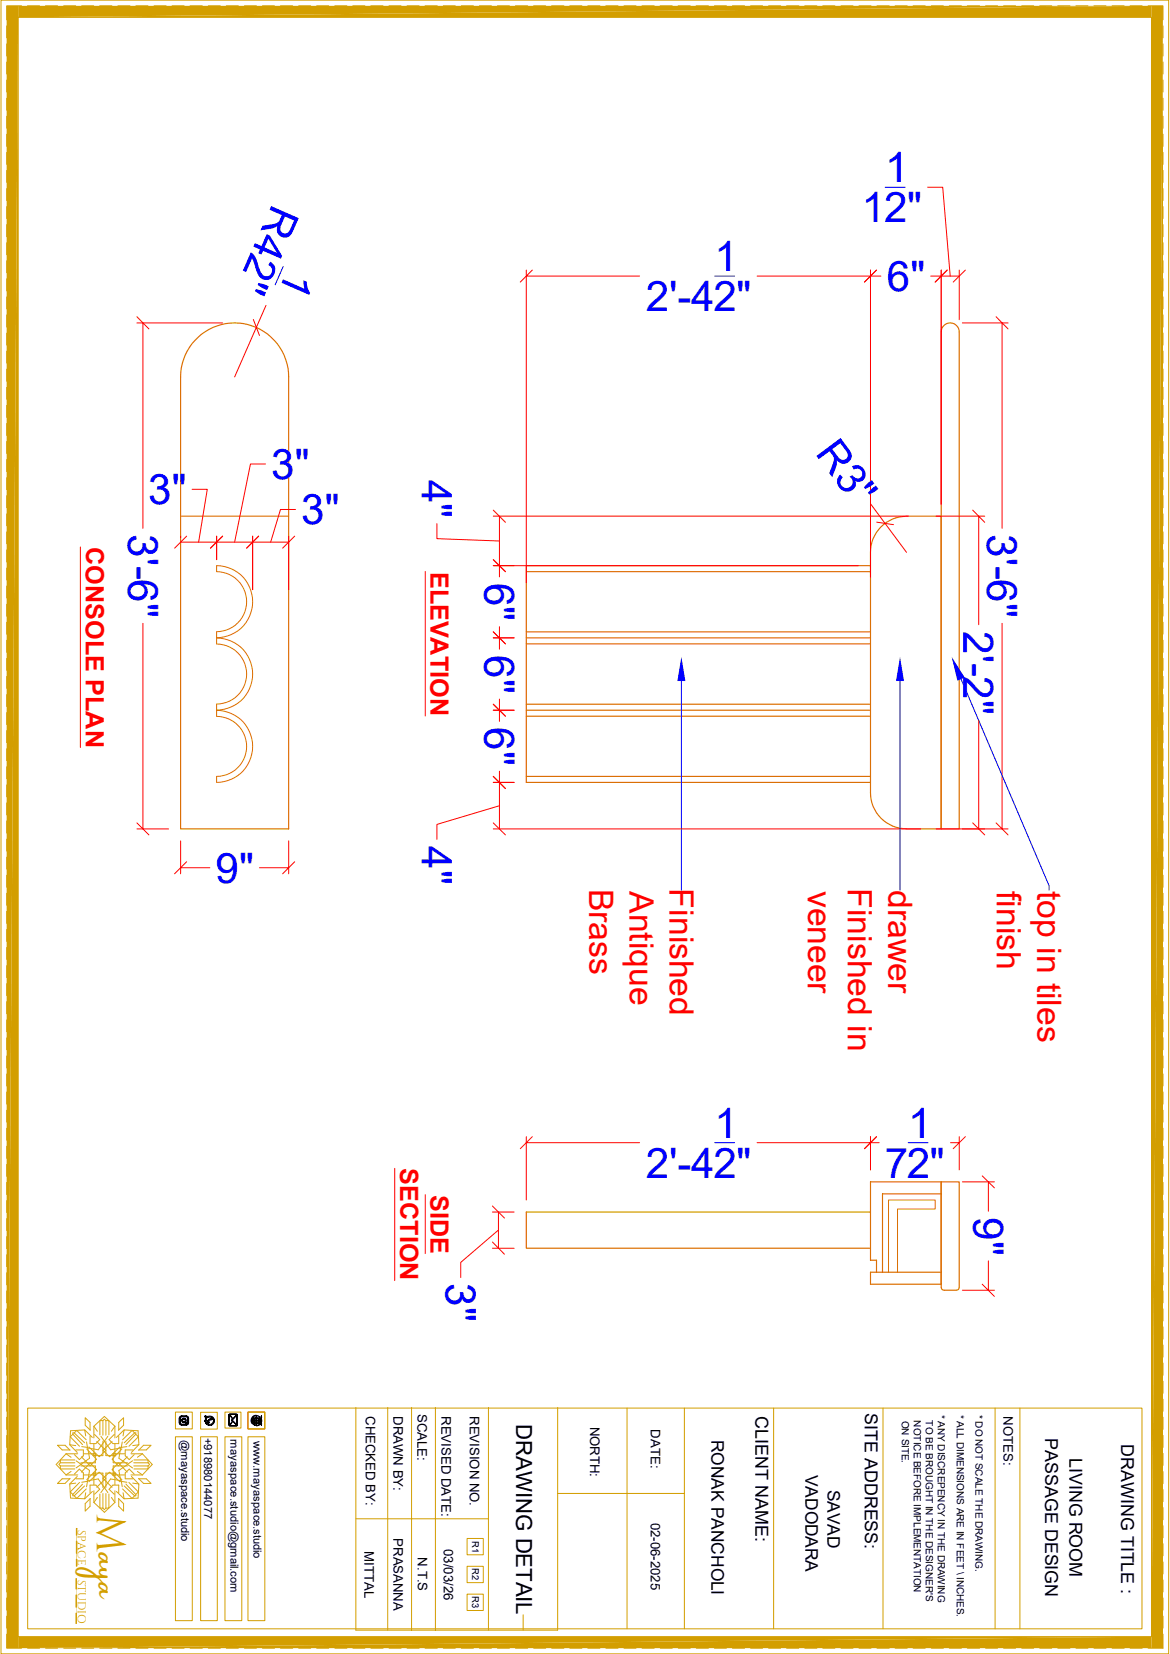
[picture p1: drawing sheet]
<svg xmlns="http://www.w3.org/2000/svg" width="297mm" height="420mm" viewBox="0 0 297 420" stroke-linecap="round" stroke-linejoin="round" font-family="sans-serif">
<g fill="none" stroke="#dd6e00" stroke-width=".3">
<path d="M50.3 85.6a13.7 13.7 0 0 1 14.8-2.4 13.7 13.7 0 0 1 8.2 12.5v114.8h-27.5v-114.8a13.5 13.5 0 0 1 4.5-10.1zM239.6 82.7a2.27 2.27 0 0 1 2.5-.5 2.27 2.27 0 0 1 1.4 2.1v126.2h-4.6v-126.2l.2-.9zM230.1 131.1h8.8v79.4h-8.8M230.1 131.1a9.1 9.1 0 0 0-9.1 9.2v61a9.1 9.1 0 0 0 9.1 9.1M133.6 145.2h87.4M221 143.6h-87.4v55.1h87.4M133.6 160.4h87.4M133.6 178.8h87.4M133.6 163.5h87.4M133.6 162h87.4M133.6 180.3h87.4M133.6 197.1h87.4"/>
<path d="M133.6 181.9h87.4M221 307.8h-87.4v9.1h87.4M238.9 303.1h-14.9v19.9M238.9 300.1h4.6v26.8l-.2 .5-.6 .2h-3l-.6-.2-.2-.5zM222.5 323v-3h-1.5v-19.9h17.9v26h-17.9v-3.1h17.9"/>
</g>
<path d="M45.8 131.1h27.5M55 178.8v3.1a7.6 7.6 0 0 1 7.6 7.6 7.6 7.6 0 0 1-7.6 7.6v1.6a9.1 9.1 0 0 0 9.1-9.2 9.1 9.1 0 0 0-9.1-9.1M55 160.4v3.1M55 160.4a7.6 7.6 0 0 0 7.6-7.6 7.6 7.6 0 0 0-7.6-7.6v-1.6a9.1 9.1 0 0 1 9.1 9.2 9.1 9.1 0 0 1-9.1 9.1M55 163.5a7.6 7.6 0 0 1 7.6 7.7 7.6 7.6 0 0 1-7.6 7.6M55 162a9.1 9.1 0 0 1 9.1 9.2 9.1 9.1 0 0 1-9.1 9.1M225.6 323v-18.3h11.8v2.3h-9.6v16" fill="none" stroke="#dd6e00" stroke-width=".25"/>
<g fill="none" stroke="#f00" stroke-width=".25">
<path d="M235.5 47.5h3.8l1.9 22.6M67.5 77.6l-7.9 18.1M133.6 68.6v79.4M133.6 70.1h28.7M135.1 68.6l-3 3M192.2 70.1h31.4M221 68.6v77.9M222.5 68.6l-3 3M236.3 70.1h7.2M238.9 68.6v59.4M240.5 68.6l-3.1 3M243.5 68.6v12.6"/>
<path d="M245.1 68.6l-3.1 3M34.8 80.4l3 3.1M34.8 82h21.7M36.3 82v52.2M64.3 81.1l1.6 4.1M244.3 82h11.6M252.9 80.4l3 3.1M254.4 82v52.2M67.4 117.8h-3.8l-4 19.9M45.8 136.1v.5M45.8 137.7h27.5M47.4 136.1l-3.1 3.1"/>
<path d="M48.8 124.2h3.8l-2.2 13.5M55 136.1v6M56.5 136.1l-3.1 3.1M64.1 136.1v13.6M65.7 136.1l-3.1 3.1M73.3 136.1v13.6M74.8 136.1l-3 3.1M75 129.4h-3.8l-2.5 8.3M36.3 158.3v52.2M125.2 143.6h5.3M125.2 142.1l3.1 3.1M126.8 143.6v2.9"/>
<path d="M126.8 159.1v5.7M254.4 158.3v52.2M125.2 162h5.3M125.2 160.4l3.1 3.1M125.2 178.8l3.1 3.1M126.8 177.5v5.7M125.2 180.3h5.3M125.2 198.7h5.3M125.2 197.1l3.1 3.1M126.8 195.8v2.9M34.8 209l3 3M34.8 210.5h8"/>
<path d="M45.8 213.5v8.4M47.4 218.8l-3.1 3.1M73.3 213.5v8.4M74.8 218.8l-3 3.1M244.3 210.5h11.6M252.9 209l3 3M45.8 220.3h7.5M65.9 220.3h7.4M249.3 298.6l3.1 3M125 307.8h5.5M125 316.9h5.5M125 306.2l3.1 3.1"/>
<path d="M125 315.4l3.1 3.1M126.5 312.3l-9.5 8.2v3.9M126.5 307.8v9.1M244.3 300.1h8.1M250.9 300.1v7.5M244.3 327.6h8.1M249.3 326.1l3.1 3.1M250.9 320.2v7.4"/>
</g>
<path d="M224.7 47.5h5.1M71.9 67.7l-2.1 4.6M181.4 70.1h5.1" fill="none" stroke="#00f" stroke-width=".25"/>
<path d="M173 166.8l1 6.1h-2z" fill="#00f"/>
<path d="M173 172.9v53.1" fill="none" stroke="#00f" stroke-width=".25"/>
<path d="M228.5 166.8l1 6.1h-2z" fill="#00f"/>
<path d="M228.5 172.9v53.1" fill="none" stroke="#00f" stroke-width=".25"/>
<path d="M241.6 166.8l3.3 5.2-1.9 .8z" fill="#00f"/>
<path d="M244 172.4l22.3 52.5v1.1" fill="none" stroke="#00f" stroke-width=".25"/>
<g fill="none" stroke="#e0ac11" stroke-width=".25">
<path d="M15.3 372.2v.8h3.7M15.3 372.2h3.7M15.3 371.4l-.3 .5 .3 .3M15.3 371.4h3.7M16.8 374.5h2.9M16.8 369.1l-2.5 2.8 2.5 2.6M16.8 369.1h2.9M16.8 369.1l1.2 .9M17.7 366.9l1.9 1.9M17.7 368.2h-1.9l-1.2-1.2h1.9l1.3 1.3M17.8 375.4l-1.3 1.3h-1.9l1.2-1.2h1.9M17.9 363.3l-.2 3.6 1.5 .2"/>
<path d="M17.9 363.3l3.6-.2 .3 1.5M18 373.6l-1.2 .9M18.5 364.2l-.7 .6 2.4 2.4M18.5 379.5v.3h.3M18.5 364.2l2.5 2.6M18.8 363.9l.7-.7 2.4 2.4M18.8 363.9h-.3v.3M18.8 363.9l2.7 2.5M18.9 374.3l1.3-1.3 1 1v1.5h-1.9M19 370.7h-3.7v.7M19.2 376.6l-1.5 .2 .2 3.6M19.3 368.2h1.9v1.5l-1 .9-1.3-1.2"/>
<path d="M19.3 370.9l1.3 .9M19.6 374.9l-1.9 1.9M20.2 376.4l-2.4 2.4 .7 .7M20.5 372.2h3.7v2.3h-2.9M20.6 371.9l-1.3 .8M20.6 371.9l2.1 1.5-.4 2.7-1.6 .3M20.7 373.8l1.8-1.9 .4 .3 .3-.3 1.3 1.3-2.5 2.6M20.7 367.3l1.6 .2 .4 2.8-2.1 1.5M21 376.9l-2.5 2.6M21.3 369.1h2.9v2.3h-3.7M21.5 377.3l-2.7 2.5M21.5 363.1l2 1.9"/>
<path d="M21.8 379.1l-.3 1.5-3.6-.2M21.9 378.1l-2.4 2.4-.7-.7M22 377.5l.2-1.5 2.7-.5 1.6 2.2M22 367.9l2.5 2.6-1.3 1.3-.3-.4-.4 .4-1.8-1.9M22.6 376.3l2.6-2.5 1.3 1.2-.4 .4 .4 .4-1.9 1.9M22.9 363.1v-1.9l-1.3-1.2v1.9l1.3 1.3M22.9 379.1v-2h1.4l1 1.1-1.3 1.2M23.5 378.7l-2 1.9M23.7 369.1v.6h.5M23.8 369.1h.5v.5M23.8 377v-2.9h2.3v3.6M23.8 362.2v2.9"/>
<path d="M23.8 378.5v3M23.8 362.2l2.7-2.5 2.7 2.5M23.8 362.2l.9 1.2M24 364.2l1.3 1.3-1 1.1h-1.4v-1.9M24.2 374.1h-.5v.4M24.3 374.1v.5h-.5M24.6 366.1l1.9 1.8-.4 .4 .4 .3-1.3 1.3-2.6-2.5M25.4 379.3v3.6h.7M25.6 364.7l.9 1.3M26.1 365.9v3.7h-2.3v-3M26.1 360.7h-.7v3.7M26.1 360.7v3.7"/>
<path d="M26.1 379.3v3.6M26.1 360.7l.4-.3 .4 .3M26.5 366l-1.6 2.1-2.7-.4-.2-1.6M26.5 366l1.6 2.1 2.7-.4 .2-1.6M26.5 377.7l-.9 1.3M26.5 377.7l.9 1.3M26.9 365.9v3.7h2.3v-3M26.9 360.7h.7v3.7M26.9 360.7v3.7M26.9 379.3v3.6M27.4 364.7l-.9 1.3M27.6 379.3v3.6h-.7"/>
<path d="M28.4 366.1l-1.9 1.8 .4 .4-.4 .3 1.3 1.3 2.6-2.5M28.7 374.1v.5h.5M28.7 374.1h.6v.4M29 364.2l-1.3 1.3 1 1.1h1.4v-1.9M29.2 369.1h-.5v.5M29.2 377v-2.9h-2.3v3.6M29.2 362.2v2.9M29.2 378.5v3M29.2 362.2l-.9 1.2M29.3 369.1v.6h-.6M29.5 378.7l2 1.9M30.1 363.1v-1.9l1.3-1.2v1.9l-1.3 1.3"/>
<path d="M30.1 379.1v-2h-1.4l-1 1.1 1.3 1.2M30.4 376.3l-2.6-2.5-1.3 1.2 .4 .4-.4 .4 1.9 1.9M30.9 367.9l-2.5 2.6 1.3 1.3 .4-.4 .3 .4 1.9-1.9M31 377.5l-.2-1.5-2.7-.5-1.6 2.2M31.1 378.1l2.4 2.4 .7-.7M31.2 364.6l.3-1.5 3.6 .2 .2 3.6-1.6 .2M31.2 379.1l.3 1.5 3.6-.2M31.5 363.1l-2 1.9M31.5 377.3l2.7 2.5M31.7 369.1h-3v2.3h3.7M32 376.9l2.5 2.6M32.2 367.3l-1.6 .2-.4 2.8 2.2 1.5"/>
<path d="M32.3 373.8l-1.9-1.9-.3 .3-.4-.3-1.3 1.3 2.5 2.6M32.4 372.2h-3.7v2.3h3M32.4 371.9l1.3 .8M32.4 371.9l-2.2 1.5 .4 2.7 1.6 .3M32.7 376.4l2.4 2.4-.6 .7M33.2 374.5h3M33.2 369.1h3M33.4 374.9l1.8 1.9M33.7 370.9l-1.3 .9M33.7 376.6l1.6 .2-.2 3.6M33.7 368.2h-1.9v1.5l1 .9 1.3-1.2M34 372.2h3.6"/>
<path d="M34 371.4h3.6M34 370.7h3.6v.7M34.1 374.3l-1.3-1.3-1 1v1.5h1.9M34.2 363.9l-.7-.7-2.4 2.4M34.2 363.9h.3M34.2 363.9l-2.7 2.5M34.2 379.8h.3M34.5 364.2l.6 .6-2.4 2.4M34.5 363.9v.3M34.5 379.5v.3M34.5 364.2l-2.5 2.6M34.9 373.6l1.3 .9"/>
<path d="M35.2 375.4l1.2 1.3h2l-1.3-1.2h-1.9M35.2 368.2h1.9l1.3-1.2h-2l-1.2 1.3M35.2 366.9l-1.8 1.9M36.2 369.1l2.5 2.8-2.5 2.6M36.2 369.1l-1.3 .9M37.6 372.2v.8h-3.6M37.6 371.4l.4 .5-.4 .3M22.9 380.5l-1.3 1.3v1.9l1.3-1.2v-1.9M23.8 381.5l2.7 2.5 2.7-2.5M24.7 380.2l-.9 1.3M26.1 382.9l.4 .4 .4-.4M28.3 380.2l.9 1.3"/>
<path d="M30.1 380.5l1.3 1.3v1.9l-1.3-1.2v-1.9"/>
</g>
<g fill="#d39e00">
<path d="M292.3 1.5h2.9l-2.9 417z"/>
<path d="M295.2 1.5v417h-2.9z"/>
<path d="M4.6 415.6h287.7l-287.7 2.9z"/>
<path d="M4.6 418.5l287.7-2.9v2.9z"/>
<path d="M4.6 1.5h287.7l-287.7 2.9z"/>
<path d="M4.6 4.4l287.7-2.9v2.9z"/>
<path d="M1.7 1.5h2.9l-2.9 417z"/>
<path d="M4.6 1.5v417h-2.9z"/>
</g>
<g fill="none" stroke="#d39e00" stroke-width=".25">
<path d="M.3 0h296.4v419.9h-296.4zM1.7 6.6v3M1.7 11.1v3.1M1.7 15.7v3.1M4.6 4.4h287.7v411.2h-287.7zM5.5 1.5h-3.8v3.5M7 1.5h3M11.6 1.5h3M16.2 1.5h3M20.7 1.5h3.1M25.3 1.5h3.1M29.9 1.5h3.1"/>
<path d="M34.5 1.5h3M39.1 1.5h3.1M43.7 1.5h3M48.3 1.5h3.1M52.9 1.5h3M57.4 1.5h3.1M62.1 1.5h3M66.6 1.5h3.1M71.2 1.5h3.1M75.8 1.5h3.1M80.4 1.5h3M85 1.5h3.1"/>
<path d="M89.6 1.5h3M94.1 1.5h3.1M98.8 1.5h3M103.3 1.5h3.1M107.9 1.5h3.1M112.5 1.5h3.1M117.1 1.5h3.1M121.7 1.5h3.1M126.3 1.5h3M130.9 1.5h3M135.5 1.5h3M140 1.5h3.1"/>
<path d="M144.7 1.5h3M149.2 1.5h3.1M153.8 1.5h3.1M158.4 1.5h3.1M163 1.5h3.1M167.6 1.5h3M172.2 1.5h3M176.7 1.5h3.1M181.4 1.5h3M185.9 1.5h3.1M190.5 1.5h3.1M195.1 1.5h3.1"/>
<path d="M199.7 1.5h3.1M204.3 1.5h3M208.9 1.5h3M213.5 1.5h3M218.1 1.5h3M222.6 1.5h3.1M227.2 1.5h3.1M231.8 1.5h3.1M236.4 1.5h3.1M241 1.5h3.1M245.6 1.5h3.1M250.2 1.5h3"/>
<path d="M254.8 1.5h3M259.4 1.5h3M263.9 1.5h3.1M268.5 1.5h3.1M273.1 1.5h3.1M277.7 1.5h3.1M282.3 1.5h3.1M286.9 1.5h3M291.5 1.5h3.7v3.5M295.2 6.6v3M295.2 11.1v3.1M295.2 15.7v3.1"/>
<path d="M1.7 20.3v3.1M1.7 24.9v3.1M1.7 29.5v3.1M1.7 34.1v3.1M1.7 38.7v3M295.2 20.3v3.1M295.2 24.9v3.1M295.2 29.5v3.1M295.2 34.1v3.1M295.2 38.7v3M1.7 43.3v3M1.7 47.9v3"/>
<path d="M1.7 52.5v3M1.7 57v3.1M295.2 43.3v3M295.2 47.9v3M295.2 52.5v3M295.2 57v3.1M1.7 61.6v3.1M1.7 66.2v3.1M1.7 70.8v3.1M1.7 75.4v3M1.7 80v3.1M295.2 61.6v3.1"/>
<path d="M295.2 66.2v3.1M295.2 70.8v3.1M295.2 75.4v3M295.2 80v3.1M1.7 84.6v3M1.7 89.2v3M1.7 93.7v3.1M1.7 98.3v3.1M295.2 84.6v3M295.2 89.2v3M295.2 93.7v3.1M295.2 98.3v3.1"/>
<path d="M1.7 102.9v3.1M1.7 107.5v3.1M1.7 112.1v3M1.7 116.7v3.1M295.2 102.9v3.1M295.2 107.5v3.1M295.2 112.1v3M295.2 116.7v3.1M1.7 121.3v3M1.7 125.9v3M1.7 130.5v3M1.7 135v3.1"/>
<path d="M1.7 139.6v3.1M295.2 121.3v3M295.2 125.9v3M295.2 130.5v3M295.2 135v3.1M295.2 139.6v3.1M1.7 144.2v3.1M1.7 148.8v3M1.7 153.4v3.1M1.7 158v3M295.2 144.2v3.1M295.2 148.8v3"/>
<path d="M295.2 153.4v3.1M295.2 158v3M1.7 162.6v3.1M1.7 167.2v3M1.7 171.7v3.1M1.7 176.4v3M295.2 162.6v3.1M295.2 167.2v3M295.2 171.7v3.1M295.2 176.4v3M1.7 180.9v3.1M1.7 185.5v3.1"/>
<path d="M1.7 190.1v3.1M1.7 194.7v3M1.7 199.3v3.1M295.2 180.9v3.1M295.2 185.5v3.1M295.2 190.1v3.1M295.2 194.7v3M295.2 199.3v3.1M1.7 203.9v3M1.7 208.4v3.1M1.7 213.1v3M1.7 217.6v3.1"/>
<path d="M295.2 203.9v3M295.2 208.4v3.1M295.2 213.1v3M295.2 217.6v3.1M1.7 222.3v3M1.7 226.8v3.1M1.7 231.4v3.1M1.7 236v3.1M295.2 222.2v3.1M295.2 226.8v3.1M295.2 231.4v3.1M295.2 236v3.1"/>
<path d="M1.7 240.6v3M1.7 245.2v3M1.7 249.8v3M1.7 254.3v3.1M1.7 259v3M295.2 240.6v3M295.2 245.2v3M295.2 249.8v3M295.2 254.3v3.1M295.2 259v3M1.7 263.5v3.1M1.7 268.1v3.1"/>
<path d="M1.7 272.7v3.1M1.7 277.3v3.1M295.2 263.5v3.1M295.2 268.1v3.1M295.2 272.7v3.1M295.2 277.3v3.1M1.7 281.9v3M1.7 286.5v3M1.7 291v3.1M1.7 295.7v3M295.2 281.9v3M295.2 286.5v3"/>
<path d="M295.2 291v3.1M295.2 295.7v3M1.7 300.2v3.1M1.7 304.8v3.1M1.7 309.4v3.1M1.7 314v3.1M1.7 318.6v3M295.2 300.2v3.1M295.2 304.8v3.1M295.2 309.4v3.1M295.2 314v3.1M295.2 318.6v3"/>
<path d="M1.7 323.2v3.1M1.7 327.8v3M1.7 332.4v3M1.7 336.9v3.1M295.2 323.2v3.1M295.2 327.8v3M295.2 332.4v3M295.2 336.9v3.1M1.7 341.5v3.1M1.7 346.1v3.1M1.7 350.7v3.1M1.7 355.3v3.1"/>
<path d="M1.7 359.9v3.1M7 357.5h282.9v56.1h-282.9zM44.5 358.6h4.3v4.2h-4.3zM50.9 358.6h4.3v4.3h-4.3zM57.1 358.6h4.1v4h-4.1zM62.9 358.6h4.3v4.2h-4.3zM90.3 357.4v56.5h51.3v-56.5M98.4 357.4v56.5M104.5 357.4v56.5M110.5 357.4v56.5M124 357.4v56.5M159.2 357.5v56.1"/>
<path d="M173.7 357.5v56.1M196.4 357.5v56.1M224.2 357.5v56.1M252.6 357.5v56.1M258.9 357.5v56.1M295.2 341.5v3.1M295.2 346.1v3.1M295.2 350.7v3.1M295.2 355.3v3.1M295.2 359.9v3.1M1.7 364.5v3M1.7 369.1v3"/>
<path d="M1.7 373.7v3M1.7 378.2v3.1M44.5 364.8h4.3v46.7h-4.3zM50.9 364.8h4.3v46.7h-4.3zM57.1 364.8h4.3v46.7h-4.3zM62.9 364.8h4.3v46.7h-4.3zM141.6 379.2h32.1M295.2 364.5v3M295.2 369.1v3M295.2 373.7v3M295.2 378.2v3.1M1.7 382.8v3.1"/>
<path d="M1.7 387.4v3.1M1.7 392v3.1M1.7 396.6v3.1M19.4 389.8v-1.7l.1 1.7M19.4 391.3v3.1M19.4 395.9l.1 1.7v-1.7M19.5 388.1v9.5M19.5 391.3v3.1M90.3 385.7h33.7M118.6 390.7h4.1v4.1h-4.1zM118.6 397.7h4.1v4.2h-4.1zM295.2 382.8v3.1"/>
<path d="M295.2 387.4v3.1M295.2 392v3.1M295.2 396.6v3.1M1.7 415v3.5h3.8M1.7 401.2v3M1.7 405.8v3.1M1.7 410.4v3M7 418.5h3M11.6 418.5h3M16.2 418.5h3M19.3 403.5l.1-2.6v2.6M19.3 409.6v2.6l.1-2.6"/>
<path d="M19.3 405v3.1M19.3 400.9v11.3M19.4 405v3.1M20.7 418.5h3.1M25.3 418.5h3.1M29.9 418.5h3.1M34.5 418.5h3M39.1 418.5h3.1M43.7 418.5h3M48.3 418.5h3.1M52.9 418.5h3M57.4 418.5h3.1"/>
<path d="M62.1 418.5h3M66.6 418.5h3.1M71.2 418.5h3.1M75.8 418.5h3.1M80.4 418.5h3M85 418.5h3.1M89.6 418.5h3M94.1 418.5h3.1M98.8 418.5h3M103.3 418.5h3.1M107.9 418.5h3.1M112.5 418.5h3.1"/>
<path d="M117.1 418.5h3.1M118.6 404.8h4.1v4.1h-4.1zM121.7 418.5h3.1M126.3 418.5h3M130.9 418.5h3M132.8 410v3.9M135.5 418.5h3M140 418.5h3.1M144.7 418.5h3M149.2 418.5h3.1M153.8 418.5h3.1M158.4 418.5h3.1"/>
<path d="M163 418.5h3.1M167.6 418.5h3M172.2 418.5h3M176.7 418.5h3.1M181.4 418.5h3M185.9 418.5h3.1M190.5 418.5h3.1M195.1 418.5h3.1M199.7 418.5h3.1M204.3 418.5h3M208.9 418.5h3M213.5 418.5h3"/>
<path d="M218.1 418.5h3M222.6 418.5h3.1M227.2 418.5h3.1M231.8 418.5h3.1M236.4 418.5h3.1M241 418.5h3.1M245.6 418.5h3.1M250.2 418.5h3M254.8 418.5h3M259.4 418.5h3M263.9 418.5h3.1M268.5 418.5h3.1"/>
<path d="M273.1 418.5h3.1M277.7 418.5h3.1M282.3 418.5h3.1M286.9 418.5h3M295.2 415v3.5h-3.7M295.2 401.2v3M295.2 405.8v3.1M295.2 410.4v3"/>
</g>
<g fill="#000">
<path d="M45.6 359.9l-.1 1.5zM45.6 359.9v1.6zM45.6 359.7v1.8zM45.6 359.7v2zM45.7 359.6v.5zM45.7 359.6v.4zM45.8 359.6l-.1 .4zM45.8 359.6v.4zM45.8 359.6v.3zM45.9 359.5l-.1 .4zM45.9 359.5v.3zM46 359.5l-.1 .3z"/>
<path d="M46 359.5v.3zM46.1 359.5v.2zM46 359.5v.2zM46.1 359.5l-.1 .2zM46.1 359.5h1.1l-1.1 .2zM46.1 359.7l1.1-.2v.2zM47.2 359.5v.2zM47.3 359.5l-.1 .2zM47.3 359.5v.2zM47.4 359.5v.3zM47.5 359.5v.3zM47.5 359.6v.3z"/>
<path d="M47.6 359.6v.4zM47.6 359.6v.5zM47.8 359.7l-.2 2zM47.8 359.7v2zM47.8 359.9v1.8zM52 359.5v.2zM52.1 359.5v.3zM52.1 359.5v.4zM52.1 359.5v.2zM52.2 359.5v.7zM52.3 359.6v1.9zM52.2 359.5l.1 .1-.1 1.8z"/>
<path d="M52.3 359.6v1.9l-.1-.1zM52.3 359.6v1zM52.3 359.6v1.2zM52.4 359.9v.5zM52.4 359.6l-.1 1zM52.4 359.6l.3 .1-.3 .2zM52.4 359.9l.3-.2v.3zM52.7 359.7v.3zM52.7 359.7l.2-.1-.2 .4zM52.9 359.6l-.2 .4zM52.9 359.6v.3zM53 359.6l-.1 .3z"/>
<path d="M53 359.6h.1l-.1 .3zM53.1 359.6l-.1 .3zM53.1 359.6v.2zM53.2 359.6l-.1 .2zM53.2 359.6h.1l-.1 .2zM53.3 359.6l-.1 .2zM53.3 359.6h.1l-.1 .2zM53.4 359.6l-.1 .2zM53.4 359.6v.2zM53.5 359.6v.3zM53.6 359.6v.3zM53.5 359.6h.1l-.1 .3z"/>
<path d="M53.6 359.6v.3h-.1zM53.6 359.6l.2 .1-.2 .2zM53.8 359.7v.3l-.2-.1zM53.8 359.7v.3zM53.9 359.8v.3zM54.1 359.9v.4zM53.9 359.8l.2 .1-.2 .2zM54.1 359.9v.4l-.2-.2zM54.1 360v.4zM58.2 359.1v.2zM58.2 359.1v.3zM58.3 359.1v.1z"/>
<path d="M58.3 359.1l-.1 .2zM58.3 359v.2zM58.3 359v.3zM58.4 359.2v.2zM58.4 359v.2zM58.4 359v.4zM58.4 359h1.5l-1.5 .2zM58.4 359.2l1.5-.2zM60 359v.2zM59.9 359v.2zM60 359l-.1 .2zM60.1 359.1v.1z"/>
<path d="M60.1 359.2l-1 1.2zM60.1 359.1v.3zM60.2 359.1v.2zM60.2 359.1v.3zM60.2 359.1l-.1 .3zM64 359.9l-.1 1.4zM64 359.9v1.6l-.1-.2zM64.2 359.7l-.2 1.8v-1.6zM64.2 359.7v2l-.2-.2zM64.4 359.5l-.1 .2zM64.5 360v1.9zM64.4 359.5h.1l-.1 .2z"/>
<path d="M64.5 359.5l-.1 .2zM64.5 359.5v.1zM64.6 359.5l-.1 .1zM64.6 359.5v.1zM64.7 359.4l-.1 .2zM64.9 359.4v.1zM64.7 359.4h.2l-.2 .2zM64.9 359.4l-.2 .2zM64.9 359.4h.1l-.1 .1zM64.9 359.5l.1-.1zM65.2 359.4h.1l-.1 .1zM65.2 359.5l.1-.1z"/>
<path d="M65.3 359.4v.1zM65.4 359.4v.1zM65.4 359.4l.2 .1h-.2zM65.4 359.5h.2zM65.6 359.5v.1zM65.8 359.5v.2zM65.6 359.5h.2zM65.6 359.6l.2-.1v.2zM66 359.8v.6zM66 359.9v.5zM66 359.7v.1zM66 359.8l-.2 .5z"/>
<path d="M66 359.8v.6l-.2-.1zM65.8 359.5l.2 .2h-.2zM65.8 359.7h.2v.1zM66.1 359.6v.2zM66.2 359.5l-.1 .3zM66.2 359.5v.4zM66.3 359.5v.6zM66.4 359.4l-.1 .7zM66.4 359.4v.9zM66.4 359.3v1.1zM66.4 359.4v1zM66.5 359.6v.5z"/>
<path d="M66.4 359.3v1zM66.5 359.6l-.1 .7zM45.5 360v1.3zM45.5 360v1.4zM45.7 361.3v.4zM45.7 361.4v.4zM45.8 361.4l-.1 .4zM45.8 361.4v.4zM45.8 361.5v.3zM45.9 361.6v.3zM46 361.6v.3zM46 361.7v.2z"/>
<path d="M46.1 360.5v.3zM46.1 360.5v.4zM46.1 361.7v.2zM46.1 361.7l-.1 .2zM46.1 360.4v.5zM46.1 360.4v.6zM46.2 360.3l-.1 .7zM46.2 360.3v.8zM46.3 360.2l-.1 .9zM46.3 360.2v.9zM46.3 360.7v.5zM46.3 360.8v.4z"/>
<path d="M46.3 360.2v.5zM46.3 360.2v1zM46.4 360.8v.4zM46.4 360.9v.3zM46.4 360.2v.3zM46.4 360.8l-.1 .4zM46.3 360.2v.4zM46.4 360.2l-.1 .4zM46.4 360.9v.4zM46.4 360.1v.4zM46.4 361v.3zM46.4 360.1v.3z"/>
<path d="M46.5 361v.3zM46.5 360.1l-.1 .3zM46.6 361.1v.2zM46.6 360.1v.2zM46.6 361.1l-.1 .2zM46.5 360.1v.3zM46.6 360.1l-.1 .3zM46.7 361.1l-.1 .2zM46.7 360l-.1 .3zM46.7 361.1v.2zM46.7 360v.3zM46.7 360.1v.2z"/>
<path d="M46.8 361.1v.2zM46.8 360.1v.2zM46.8 361.1l-.1 .2zM46.8 360.1l-.1 .2zM46.9 361v.3zM46.9 360.1v.3zM46.9 361l-.1 .3zM47 360.9l-.1 .4zM47 360.1v.4zM47 360.8v.4zM47 360.2v.3zM47 360.2v.4z"/>
<path d="M47 360.9v.4zM47.1 360.7l-.1 .5zM47.1 360.2v.5zM47.1 360.2v1zM47.2 361.2v.2zM47.2 361.3v.1zM47.1 360.2v.9zM47.2 360.3l-.1 .8zM46.1 361.7h1.1l-1.1 .2zM46.1 361.9l1.1-.2v.2zM47.2 360.3v.8zM47.2 360.4v.7z"/>
<path d="M47.2 361.2v.3zM47.2 361.7v.2zM47.3 361.7l-.1 .2zM47.2 360.4v.6zM47.3 360.5l-.1 .5zM47.3 361.2v.3zM47.3 361.2l-.1 .3zM47.3 361.7v.2zM47.3 360.5v.4zM47.3 360.6v.3zM47.4 361.2v.3zM47.4 361.2l-.1 .3z"/>
<path d="M47.4 361.6v.3zM47.4 361.6l-.1 .3zM47.4 361.2v.2zM47.5 361.3v.1zM47.5 361.3l-.1 .1zM47.5 361.6l-.1 .3zM47.5 361.5v.3zM47.5 361.5v.4zM47.6 361.4l-.1 .4zM47.6 361.3v.5zM47.6 361.4v.4zM47.9 360v1.4z"/>
<path d="M47.9 360.1v1.3zM47.8 359.9v1.6zM47.9 360l-.1 1.5zM52 360.6v.3zM52.1 360.4v.7zM52.1 360.5l-.1 .4zM52.1 360.5v.6zM52.2 360.2v1.2zM52.2 360.2l-.1 .9zM52.3 360.8v.7zM52.3 360.9v.7zM52.4 361.1v.5z"/>
<path d="M52.5 361.3v.4zM52.5 360.3l-.1 .1zM52.5 361.3l.1 .1-.1 .3zM52.6 361.4v.4l-.1-.1zM52.6 361.4v.4zM52.7 361.5v.3zM52.7 361v.2zM52.7 361.1v.1zM52.7 361.6v.3zM52.7 360.8v.5zM52.7 360.9v.3zM52.7 360.9v.4z"/>
<path d="M52.8 360.7v.7zM52.8 360.7l-.1 .6zM52.8 360.6v.8zM52.9 361.7v.2zM52.7 361.6l.2 .1-.2 .2zM52.9 361.7v.2h-.2zM52.9 360.5v.9zM52.9 360.6v.8zM52.9 360.6l-.1 .8zM53 361v.4zM53 360.5v.4zM53 360.9v.5z"/>
<path d="M53 360.5v.9zM53 360.5l-.1 .9zM52.9 361.7h.1l-.1 .2zM53 361.7v.3l-.1-.1zM53 361.1v.1zM53 361.1v.3zM53 360.4v.5zM53 361.7v.3zM53.1 361.7l-.1 .3zM53 360.4v.4zM53.1 360.4l-.1 .4zM53.1 360.4v.3z"/>
<path d="M53.2 360.3l-.1 .4zM53.1 361.7h.1l-.1 .3zM53.2 361.7l-.1 .3zM53.2 360.3v.3zM53.3 360.2l-.1 .4zM53.2 361.7h.1l-.1 .3zM53.3 361.7l-.1 .3zM53.3 360.2v.3zM53.4 360.2v.3zM53.4 360.2l-.1 .3zM53.3 361.7v.3zM53.4 361.7l-.1 .3z"/>
<path d="M53.5 360.2v.4zM53.5 360.1v.5zM53.6 360.2v.4zM53.6 360.1v.5zM53.6 360.1l-.1 .5zM53.6 361.7v.2zM53.4 361.7h.2l-.2 .3zM53.6 361.7v.2l-.2 .1zM53.6 360.2v.3zM53.7 360.2l-.1 .3zM53.6 361.7l.2-.1-.2 .3zM53.8 361.6l-.2 .3z"/>
<path d="M53.7 360.2v.3zM53.8 360.3l-.1 .2zM53.8 361.5v.4zM53.8 360.3v.1zM53.8 360.3v.2zM53.9 361.5l-.1 .4zM54 361.4l-.1 .4zM54 361.3v.4zM54.1 361.2l-.1 .5zM54.2 360v.6zM54.2 360v.8zM54.2 360.8v.8z"/>
<path d="M54.2 361v.6zM54.2 361l-.1 .6zM54.2 360v1.5zM54.3 360.2l-.1 1.3zM54.3 360.2v1.2zM54.4 360.3l-.1 1.1zM54.4 360.3v1zM54.4 360.4v.9zM54.4 360.6v.3zM54.4 360.5v.6zM54.4 360.6v.5zM54.4 360.4v.7z"/>
<path d="M58.2 361.9v.2zM58.2 361.8v.3zM58.3 361.9v.2zM58.3 361.9l-.1 .2zM58.3 361.8v.3zM58.4 362v.1zM58.4 361.7v.3zM58.4 361.8l-.1 .3zM59 360.4v.4l-.2-.2zM59 360.9l-.6 1zM58.4 359.2l.6 .8zM58.4 359.4l.6 .9z"/>
<path d="M59 360.8v.3zM59 360.6v.2zM59 360.3v.3zM59 360v.3zM59 360.1v.2zM59 360.6v.4zM59.1 360.7l-.1 .3zM59 360.1v.4zM59.1 360.3l-.1 .2zM58.4 362h1.5l-1.5 .1zM58.4 362.1l1.5-.1zM59.9 362v.1z"/>
<path d="M60 362l-.1 .1zM60 362v.1zM60.1 361.9v.2zM60.1 362l-.1 .1zM59.1 360.7l1 1.1zM59.1 360.9l1 1zM60.1 361.8v.3zM60.2 361.8v.3zM60.2 361.8l-.1 .3zM63.8 360.3v.5zM63.8 360.3v.8zM63.9 360.1l-.1 1z"/>
<path d="M63.9 360.1v1.2zM64.6 360.2v1.7zM64.6 360.3v1.7zM64.6 360.5v1.5zM64.6 360.7v1.3zM64.9 360.1l-.3 1.9v-1.3zM64.9 360.1v1.9h-.3zM65.2 361.9h.1l-.1 .2zM65.3 361.9l-.1 .2zM65.2 361.3h.1l-.1 .6zM65.3 361.3l-.1 .6zM65.2 360.6h.1l-.1 .7z"/>
<path d="M65.3 360.6l-.1 .7zM65.3 361.9v.1zM65.4 361.9l-.1 .1zM65.4 361.3v.1zM65.4 360v.2zM65.3 361.3v.2zM65.4 361.3l-.1 .2zM65.2 360h.2l-.2 .1zM65.2 360.1l.2-.1v.2zM65.5 361l-.1 .2zM65.3 360.6h.2l-.2 .4zM65.5 360.6l-.2 .4z"/>
<path d="M65.6 361.1v.1zM65.6 360.9v.2zM65.6 361.8v.2zM65.6 361v.2zM65.5 360.8l.1 .1zM65.6 360.4l-.1 .3zM65.6 361l-.1 .2zM65.4 361.9l.2-.1-.2 .2zM65.4 362l.2-.2zM65.6 360.1v.1zM65.6 360.3v.1zM65.4 360l.2 .1-.2 .1z"/>
<path d="M65.4 360.2l.2-.1zM65.7 360.7v.7zM65.6 360.1v.2zM65.7 360.7l-.1 .4zM65.7 361v.4zM65.7 360.9v.5zM65.7 360.8v.1zM65.7 360.8v.6zM65.7 360.4v.2zM65.7 360.6v.1zM65.7 361.1v.4zM65.7 360.3v.1z"/>
<path d="M65.8 361.2v.4zM65.8 361.3v.3zM65.8 361.7v.2zM65.8 361.1v.1zM65.6 361.8l.2-.1-.2 .3zM65.8 361.7l-.2 .3zM65.8 361.7v.1zM65.8 361.4v.3zM65.8 361.1v.3zM65.8 360l-.1 .3zM65.8 360v.3zM65.9 361.6l-.1 .2z"/>
<path d="M65.9 361.5l-.1 .2zM65.9 361.5v.1zM65.9 361v.5zM66 361v.6zM66 361.6v.2zM65.9 361.6v.2zM66 361.6l-.1 .2zM66.1 361.6v.2zM66 361l.1-.2-.1 .7zM66.1 360.8l-.1 .7zM66 359.9l.1 .1-.1 .4zM66.1 360v.6l-.1-.2z"/>
<path d="M66.1 360.8v.6zM66.2 360.8l-.1 .6zM66.2 361.5l-.1 .3zM66.2 361.5v.4zM66.1 360v.6zM66.2 360.1v.5zM66.2 360.3v.4zM66.3 360.7v.4zM66.3 360.3v.4zM66.3 360.3l-.1 .4zM66.3 360.7l-.1 .6zM66.3 360.7v.1z"/>
<path d="M66.3 360.8v.1zM66.3 360.5v.1zM66.3 360.8v.3zM66.3 360.5v.2zM66.3 361.3l-.1 .6zM66.3 361.3v.6zM66.3 360.6v.2zM66.4 360.5l-.1 .3zM66.4 360.5v.5zM66.4 361.1l-.1 .8zM66.4 361.1v.9zM66.4 361v1.1z"/>
<path d="M66.4 361.1v1zM66.4 361v1zM66.4 360.4v.6zM66.5 360.6l-.1 .4zM66.5 361.3v.5zM66.5 361.3l-.1 .8zM66.5 361.6v.2z"/>
</g>
<g fill="none" stroke="#000" stroke-width=".25">
<path d="M45.7 359.6v2.1M46.1 359.7h1.1l.4 .4M46.1 359.7l-.3 .4M47.6 359.6v2.1M47.7 359.6v2.1M52 359.6l.2 .6a1.18 1.18 0 0 0 .8 1.7 1.18 1.18 0 0 0 1.4-1.3 1.18 1.18 0 0 0-1.7-.9M52 359.6l.7 .1M52.7 360l-.3-.1 .1 .4M52.8 360a.93 .93 0 0 1 1.4 .6 .93 .93 0 0 1-1.1 1.1 .93 .93 0 0 1-.6-1.4M58.1 359.4l.3-.4h1.6l.3 .4M58.1 359.3v2.6M58.1 359.2v2.8"/>
<path d="M58.2 359.1v3M58.2 359.4l.1-.2 .7 1.1-.2 .3 .2 .2-.7 1.1-.1-.1M58.4 359.2h1.7l-1 1.1zM60.2 359.3l-1.2 1.3 1.2 1.2M60.2 359.1v3M60.2 359.2v2.8M60.3 359.3v2.6M62.9 358.6h4.3v4.2h-4.3zM64.2 359.8l.2 .3-.5 .5zM64.3 359.6v2.2M64.3 359.7l.2 .4 .5-.1M64.4 359.7v2.2"/>
<path d="M64.4 359.8v2.1M64.9 359.5v2.6M65 359.5l-.7 .2M65.1 359.4v2.7a1.35 1.35 0 0 0 1.2-2.1M65.2 359.5l.6 .2-.1 .4-.5-.1zM66 359.8l.3 .8-.5-.5zM45.5 360.1v1.2M45.5 360.1l.2-.4 .4-.2h1.2l.4 .2 .2 .4-.1 1.4-.3 .3-1.4 .1-.4-.2-.2-.4M45.8 361.3l.3 .4M47.6 361.3l-.4 .4h-1.1M52.7 361.2l.2 .2M52.9 361.4h.1"/>
<path d="M53 361v.4M53.3 360.5h.1M53.3 360.5l-.3 .5M53.4 360.2l.4 .1-.3 .3M53.4 360.5h.1M53.4 360.2l-.4 .4-.3 .7M59.1 360.9l1 1.1h-1.7zM60.3 361.8l-.4 .3h-1.6l-.2-.3M63.9 360.8l.5 .5-.2 .3zM63.9 361.4a1.36 1.36 0 0 1 1.2-2v2.7M64 360.6l.4-.3 .1 .3zM64 360.8h.5l-.1 .3z"/>
<path d="M65 360.8h-.4v.4l.4 .1M65 360.1l-.4 .1v.4h.4M65 361.4l-.5-.1-.2 .4 .7 .2M65.2 360.8h.3l.1 .4-.4 .1zM65.2 360.1l.4 .1-.1 .4h-.3zM65.7 360.8h.5l-.5 .3zM65.7 360.3l.5 .3h-.5zM66 361.6l-.2-.3 .5-.5a1.16 1.16 0 0 1-1.1 1.1v-.5l.5-.1 .1 .4"/>
<circle cx="46.7" cy="360.7" r=".59"/>
<circle cx="46.7" cy="360.7" r=".34"/>
<circle cx="47.3" cy="361.3" r=".12"/>
</g>
<g fill="none" stroke="#f00" stroke-width=".25">
<path d="M20.4 138.9v50.9M110.9 133v3.8l15.9 .6M125.2 131.1h105.4M125.2 129.5l3.1 3.1M126.8 131.1v12.5M221 128l9.1 12.3M222.5 132.6l4.3 .6M237.6 131.1h12.4M246.9 129.5l3.1 3.1M248.5 131.1v27.5M107.9 145.1v36.7M125.2 143.6h92.7"/>
<path d="M125.2 142.1l3.1 3.1M125.2 198.7h5.3M125.2 197.1l3.1 3.1M126.8 198.7v11.8M248.5 182.9v27.6M125.2 210.5h108.5M125.2 209l3.1 3M126.8 204.6l-15.9 4.7v3.8M237.6 210.5h12.4M246.9 209l3.1 3M100.2 296.7v28.5M133.6 288.6v16.1"/>
<path d="M133.6 290.2h28.7M135.1 288.6l-3 3.1M192.2 290.2h31M221 288.6v8.5M222.5 288.6l-3 3.1M241.3 290.2h2.2M243.5 288.6v8.5M245.1 288.6l-3.1 3.1M107.9 303.4v14.9"/>
</g>
<path d="M181.4 290.2h5.1M230.5 290.2h5.1" fill="none" stroke="#00f" stroke-width=".25"/>
<g font-size="10.7" fill="#00f">
<text x="224.7" y="46.3">1</text>
<text x="69.2" y="51.6" transform="rotate(114 69.2 51.6)">R42&quot;</text>
<text x="218.8" y="56.5">12&quot;</text>
<text x="73.1" y="68.2" transform="rotate(114 73.1 68.2)">1</text>
<text x="181.4" y="68.8">1</text>
<text x="225.1" y="73.9">6&quot;</text>
<text x="164" y="79.1">2'-42&quot;</text>
<text x="206.8" y="115.1" transform="rotate(53 206.8 115.1)">R3&quot;</text>
<text x="68.9" y="121.6">3&quot;</text>
<text x="107.1" y="121.8" transform="rotate(90 107.1 121.8)">4&quot;</text>
<text x="37.6" y="128">3&quot;</text>
<text x="32.5" y="135.6" transform="rotate(90 32.5 135.6)">3'-6&quot;</text>
<text x="76.5" y="133.1">3&quot;</text>
<text x="250.6" y="135.6" transform="rotate(90 250.6 135.6)">3'-6&quot;</text>
<text x="123" y="148" transform="rotate(90 123 148)">6&quot;</text>
<text x="244.6" y="160.2" transform="rotate(90 244.6 160.2)">2'-2&quot;</text>
<text x="123" y="166.3" transform="rotate(90 123 166.3)">6&quot;</text>
<text x="123" y="184.7" transform="rotate(90 123 184.7)">6&quot;</text>
<text x="107.1" y="214.9" transform="rotate(90 107.1 214.9)">4&quot;</text>
<text x="54.7" y="224.1">9&quot;</text>
<text x="181.4" y="288.9">1</text>
<text x="230.5" y="288.9">1</text>
<text x="164" y="299.1">2'-42&quot;</text>
<text x="224.6" y="299.1">72&quot;</text>
<text x="247.1" y="309" transform="rotate(90 247.1 309)">9&quot;</text>
<text x="113.2" y="325.8" transform="rotate(90 113.2 325.8)">3&quot;</text>
</g>
<text font-size="10.5" fill="#d39e00" x="24.6" y="384.6" transform="rotate(90 24.6 384.6)">M</text>
<g font-size="8.6" fill="#f00">
<text x="149.6" y="225.7" transform="rotate(90 149.6 225.7)">Brass</text>
<text x="159.8" y="226.3" transform="rotate(90 159.8 226.3)">Antique</text>
<text x="170" y="225.6" transform="rotate(90 170 225.6)">Finished</text>
<text x="205.1" y="226.2" transform="rotate(90 205.1 226.2)">veneer</text>
<text x="215.3" y="225.6" transform="rotate(90 215.3 225.6)">Finished in</text>
<text x="225.5" y="226" transform="rotate(90 225.5 226)">drawer</text>
<text x="253" y="226.2" transform="rotate(90 253 226.2)">finish</text>
<text x="263.3" y="226.1" transform="rotate(90 263.3 226.1)">top in tiles</text>
</g>
<text font-size="7.5" fill="#d39e00" x="24.6" y="394.3" transform="rotate(90 24.6 394.3)">aya</text>
<g font-size="6.4" fill="#f00">
<text x="21.8" y="138.9" transform="rotate(90 21.8 138.9)">CONSOLE PLAN</text>
<text x="109.3" y="145.1" transform="rotate(90 109.3 145.1)">ELEVATION</text>
<text x="101.6" y="296.7" transform="rotate(90 101.6 296.7)">SECTION</text>
<text x="109.3" y="303.4" transform="rotate(90 109.3 303.4)">SIDE</text>
</g>
<text font-size="5.6" x="131" y="361.6" transform="rotate(90 131 361.6)">DRAWING DETAIL</text>
<g font-size="4.5">
<text x="191.8" y="359.6" transform="rotate(90 191.8 359.6)">CLIENT NAME:</text>
<text x="219.5" y="358.8" transform="rotate(90 219.5 358.8)">SITE ADDRESS:</text>
<text x="265.3" y="365.1" transform="rotate(90 265.3 365.1)">PASSAGE DESIGN</text>
<text x="271.5" y="370.2" transform="rotate(90 271.5 370.2)">LIVING ROOM</text>
<text x="284.6" y="366.6" transform="rotate(90 284.6 366.6)">DRAWING TITLE :</text>
</g>
<g font-size="4.4">
<text x="180.6" y="365.6" transform="rotate(90 180.6 365.6)">RONAK PANCHOLI</text>
<text x="204.5" y="374.5" transform="rotate(90 204.5 374.5)">VADODARA</text>
<text x="210.1" y="378.3" transform="rotate(90 210.1 378.3)">SAVAD</text>
</g>
<g font-size="3.3">
<text x="92.9" y="359.6" transform="rotate(90 92.9 359.6)">CHECKED BY:</text>
<text x="99.9" y="359.6" transform="rotate(90 99.9 359.6)">DRAWN BY:</text>
<text x="106" y="359" transform="rotate(90 106 359)">SCALE:</text>
<text x="112.1" y="359.6" transform="rotate(90 112.1 359.6)">REVISED DATE:</text>
<text x="119.3" y="359.6" transform="rotate(90 119.3 359.6)">REVISION NO.</text>
<text x="254.7" y="359.7" transform="rotate(90 254.7 359.7)">NOTES:</text>
<text x="149.8" y="362.2" transform="rotate(90 149.8 362.2)">NORTH:</text>
<text x="165.2" y="363" transform="rotate(90 165.2 363)">DATE:</text>
<text x="165.2" y="386.6" transform="rotate(90 165.2 386.6)">02-06-2025</text>
<text x="92.5" y="393.9" transform="rotate(90 92.5 393.9)">MITTAL</text>
<text x="99.9" y="390.6" transform="rotate(90 99.9 390.6)">PRASANNA</text>
<text x="106.1" y="395.5" transform="rotate(90 106.1 395.5)">N.T.S</text>
<text x="112.7" y="393.3" transform="rotate(90 112.7 393.3)">03/03/26</text>
</g>
<g font-size="2.9" fill="#d39e00">
<text x="19.8" y="388.5" transform="rotate(90 19.8 388.5)">SPACE</text>
<text x="19.8" y="401.1" transform="rotate(90 19.8 401.1)">STUDIO</text>
</g>
<g font-size="2.8">
<text x="46" y="365.5" transform="rotate(90 46 365.5)">@mayaspace.studio</text>
<text x="51.9" y="365" transform="rotate(90 51.9 365)">+918980144077</text>
<text x="58.5" y="365.5" transform="rotate(90 58.5 365.5)">mayaspace.studio@gmail.com</text>
<text x="64.3" y="365.8" transform="rotate(90 64.3 365.8)">www.mayaspace.studio</text>
</g>
<g font-size="2.5">
<text x="238" y="359.2" transform="rotate(90 238 359.2)">* ANY DISCREPENCY IN THE DRAWING</text>
<text x="242.9" y="359.2" transform="rotate(90 242.9 359.2)">* ALL DIMENSIONS ARE IN FEET \ INCHES.</text>
<text x="247.7" y="359.2" transform="rotate(90 247.7 359.2)">* DO NOT SCALE THE DRAWING.</text>
<text x="228.9" y="360.7" transform="rotate(90 228.9 360.7)">ON SITE.</text>
<text x="231.9" y="360.7" transform="rotate(90 231.9 360.7)">NOTICE BEFORE IMPLEMENTATION</text>
<text x="235" y="360.7" transform="rotate(90 235 360.7)">TO BE BROUGHT IN THE DESIGNER'S</text>
</g>
<g font-size="2.4">
<text x="119.8" y="391.3" transform="rotate(90 119.8 391.3)">R1</text>
<text x="119.8" y="398.2" transform="rotate(90 119.8 398.2)">R2</text>
<text x="119.8" y="405.3" transform="rotate(90 119.8 405.3)">R3</text>
</g>
</svg>
